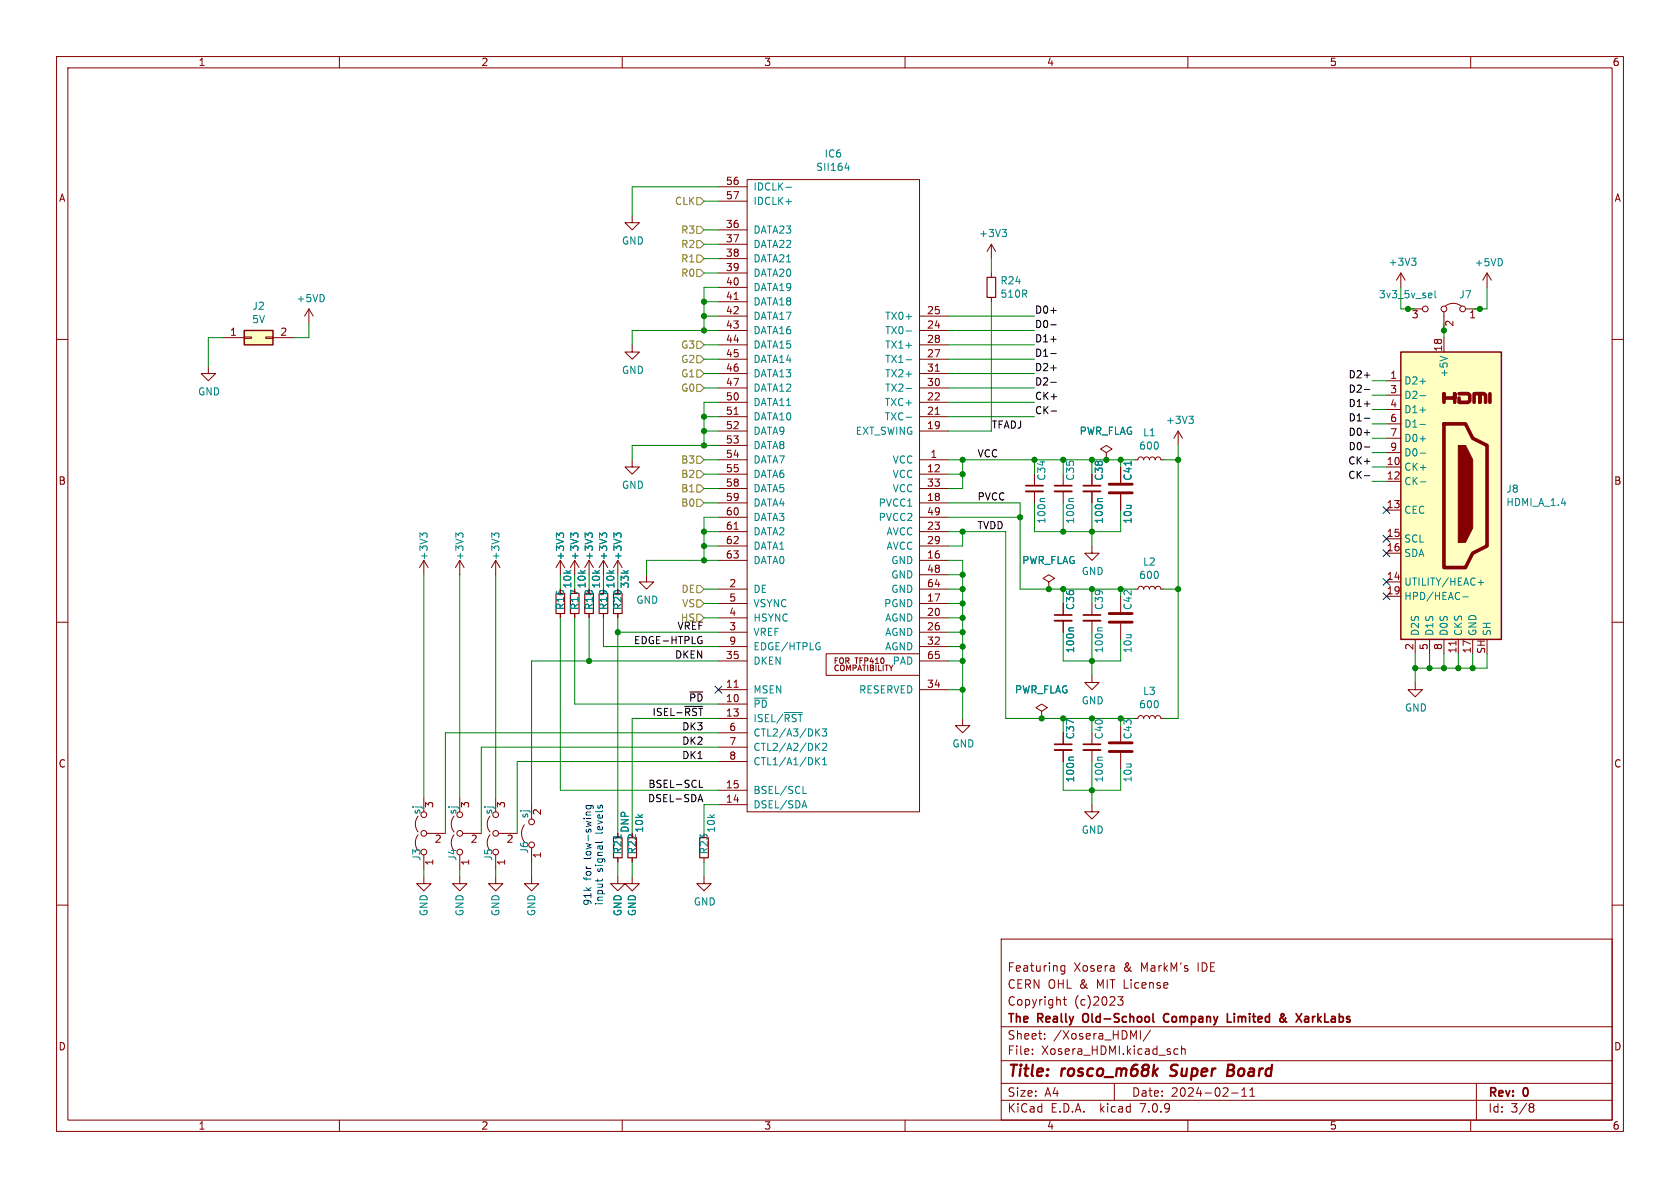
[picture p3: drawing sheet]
<svg xmlns="http://www.w3.org/2000/svg" width="297mm" height="210mm" viewBox="0 0 297 210" stroke-linecap="round" stroke-linejoin="round" font-family="sans-serif">
<g fill="none" stroke="#840000" stroke-width=".18">
<path d="M10 10h277v190h-277zM12 12h273v186h-273zM60 10v2M110 10v2M160 10v2M210 10v2M260 10v2M111.8 38.1v1.3h1.2l-1.2 1.2-1.3-1.2h1.3M127 33h5.1M127 35.6h5.1M132.1 31.8h30.5v111.7h-30.5zM10 60h2"/>
<path d="M39.4 59.7h3.8M43.2 59.6h1.2v.2h-1.2zM47 59.6h1.3v.2h-1.3zM48.3 59.7h3.8M54.6 54.6l-.8 1.3M54.6 54.6v2.6M54.6 54.6l.8 1.3M127 58.4h5.1M127 55.9h5.1M127 40.6h5.1M127 43.2h5.1M127 45.7h5.1"/>
<path d="M127 48.3h5.1M127 50.8h5.1M127 53.3h5.1M129.8 52.9h.7M162.6 58.4h5M162.6 55.9h5M175.3 43.2v2.5M175.3 48.3v.7M175.3 52.6v.7M175.3 43.2l-.8 1.3M175.3 43.2l.7 1.3M247.6 48.3l-.7 1.2"/>
<path d="M247.6 48.3v2.5M247.6 48.3l.8 1.2M248.9 54.6h2.6M255.3 55.1v3.3M255.3 59.7v2.5M255.5 54.1a2.26 2.26 0 0 1 2.8 0M259.1 54.6h2.5M262.9 48.3l-.8 1.2M262.9 48.3v2.5M262.9 48.3l.8 1.2M285 60h2M36.8 64.8v1.2h1.3l-1.3 1.3-1.2-1.3h1.2"/>
<path d="M111.8 61v1.2h1.2l-1.2 1.3-1.3-1.3h1.3M127 76.2h5.1M127 73.7h5.1M127 71.1h5.1M127 63.5h5.1M127 61h5.1M127 68.6h5.1M127 66h5.1M127 78.7h5.1M129.8 73.2h.7M162.6 76.2h5M162.6 73.7h5"/>
<path d="M162.6 71.1h5M162.6 63.5h5M162.6 61h5M162.6 68.6h5M162.6 66h5M165.3 73.2h.8M165.3 65.6h.8M208.3 76.2l-.8 1.3M208.3 76.2v2.5M208.3 76.2l.7 1.3M245.1 67.3h2.5M245.1 69.9h2.5"/>
<path d="M245.1 72.4h2.5M245.1 74.9h2.5M245.1 77.5h2.5M74.9 99.1l-.7 1.2M74.9 99.1v2.5M74.9 99.1l.8 1.2M81.3 99.1l-.8 1.2M81.3 99.1v2.5M81.3 99.1l.7 1.2M87.6 99.1l-.7 1.2M87.6 99.1v2.5M87.6 99.1l.8 1.2"/>
<path d="M99.1 99.1l-.8 1.2M99.1 99.1v2.5M99.1 99.1l.7 1.2M101.6 99.1l-.8 1.2M101.6 99.1v2.5M101.6 99.1l.8 1.2M104.1 99.1l-.7 1.2M104.1 99.1v2.5M104.1 99.1l.8 1.2M106.7 99.1l-.8 1.2M106.7 99.1v2.5M106.7 99.1l.7 1.2"/>
<path d="M109.2 99.1l-.7 1.2M109.2 99.1v2.5M109.2 99.1l.8 1.2M111.8 81.3v1.3h1.2l-1.2 1.2-1.3-1.2h1.3M127 81.3h5.1M127 83.8h5.1M127 99.1h5.1M127 88.9h5.1M127 94h5.1M127 96.5h5.1M127 86.4h5.1M127 91.4h5.1"/>
<path d="M129.8 93.6h.7M162.6 81.3h5M162.6 83.8h5M162.6 99.1h5M162.6 88.9h5M162.6 94h5M162.6 96.5h5M162.6 86.4h5M162.6 91.4h5M182.9 83.8v2.1M182.9 86.9v2M188 83.8v2.1"/>
<path d="M188 86.9v2M193 96.5v1.3h1.3l-1.3 1.3-1.2-1.3h1.2M193 83.8v2.1M193 86.9v2M195.6 80l1-.6-1-.7-1 .7 1 .6v1.3M195.6 81.3h.1M198.1 82.6v2.7M198.1 87.4v2.8M200.7 81.3h.5l.1-.4 .4-.1 .3 .1 .2 .4 .1-.4 .4-.1 .4 .1 .1 .4 .2-.4 .3-.1 .4 .1 .1 .4 .2-.4 .3-.1 .4 .1 .1 .4h.5M245.1 82.6h2.5M245.1 85.1h2.5M245.1 90.2h2.5"/>
<path d="M245.1 95.3h2.5M245.1 97.8h2.5M245.1 80h2.5M10 110h2M99.1 104.1v.8M99.1 108.5v.7M101.6 108.5v.7M104.1 104.1v.8M104.1 108.5v.7M106.7 104.1v.8M106.7 108.5v.7M109.2 104.1v.8"/>
<path d="M109.2 108.5v.7M114.3 101.6v1.3h1.3l-1.3 1.2-1.3-1.2h1.3M127 104.1h5.1M127 106.7h5.1M127 109.2h5.1M127 111.8h5.1M127 114.3h5.1M127 116.8h5.1M162.6 115.6h-16.6v3.8h16.6M162.6 104.1h5M162.6 106.7h5M162.6 109.2h5"/>
<path d="M162.6 111.8h5M162.6 114.3h5M162.6 116.8h5M162.6 101.6h5M185.4 102.9l1-.7-1-.6-1 .6 1 .7v1.2M185.4 104.1h.1M188 106.7v2M188 109.7v2.1M193 119.4v1.3h1.3l-1.3 1.2-1.2-1.2h1.2M193 106.7v2M193 109.7v2.1M198.1 105.4v2.8"/>
<path d="M198.1 110.2v2.8M200.7 104.1h.5l.1-.3 .4-.2 .3 .2 .2 .3 .1-.3 .4-.2 .4 .2 .1 .3 .2-.3 .3-.2 .4 .2 .1 .3 .2-.3 .3-.2 .4 .2 .1 .3h.5M245.1 102.9h2.5M245.1 105.4h2.5M250.2 113v2.6M252.7 113v2.6M255.3 113v2.6M257.4 113.3v.8M257.8 113v2.6M260.3 113v2.6M285 110h2M127 127h5.1"/>
<path d="M127 124.5h5.1M127 121.9h5.1M127 139.7h5.1M127 129.5h5.1M127 132.1h5.1M127 134.6h5.1M129.8 121.5h.7M162.6 121.9h5M170.2 127v1.3h1.2l-1.2 1.2-1.3-1.2h1.3M184.1 125.7l1.1-.6-1.1-.6-1 .6 1 .6v1.3M184.1 127h.1M188 129.5v2.1"/>
<path d="M188 132.6v2M193 129.5v2.1M193 132.6v2M198.1 128.3v2.8M198.1 133.1v2.8M200.7 127h.5l.1-.4 .4-.1 .3 .2 .2 .3 .1-.4 .4-.1 .4 .2 .1 .3 .2-.4 .3-.1 .4 .2 .1 .3 .2-.4 .3-.1 .4 .2 .1 .3h.5M250.2 120.7v1.2h1.3l-1.3 1.3-1.3-1.3h1.3M10 160h2M73.9 147.6a2.26 2.26 0 0 0 0 2.8M73.9 144.3a2.26 2.26 0 0 0 0 2.8M74.9 154.9v1.3h1.3l-1.3 1.3-1.2-1.3h1.2M74.9 141v2.5"/>
<path d="M74.9 151.1v2.6M75.4 147.3h3.3M80.3 147.6a2.26 2.26 0 0 0 0 2.8M80.3 144.3a2.26 2.26 0 0 0 0 2.8M81.3 154.9v1.3h1.2l-1.2 1.3-1.3-1.3h1.3M81.3 141v2.5M81.3 151.1v2.6M81.8 147.3h3.3M86.6 147.6a2.26 2.26 0 0 0 0 2.8M86.6 144.3a2.26 2.26 0 0 0 0 2.8M87.6 154.9v1.3h1.3l-1.3 1.3-1.2-1.3h1.2M87.6 141v2.5"/>
<path d="M87.6 151.1v2.6M88.1 147.3h3.3M92.7 145.8a2.54 2.54 0 0 0 0 3M94 154.9v1.3h1.2l-1.2 1.3-1.3-1.3h1.3M94 142.2v2.6M94 149.9v2.5M109.2 154.9v1.3h1.3l-1.3 1.3-1.3-1.3h1.3M109.2 147.3v.8M109.2 151.6v.8M111.8 154.9v1.3h1.2l-1.2 1.3-1.3-1.3h1.3M111.8 147.3v.8M111.8 151.6v.8"/>
<path d="M124.5 154.9v1.3h1.2l-1.2 1.3-1.3-1.3h1.3M124.5 151.6v.8M127 142.2h5.1M193 142.2v1.3h1.3l-1.3 1.3-1.2-1.3h1.2M285 160h2M177 166h108v32h-108zM188 176.7h.5M188.2 176.2v1.3l.3 .2M188.2 170.7v1.2l-.2 .3-.4-.1M188.2 170.8l-.4-.1-.3 .3v.4l.2 .2h.5M197.6 176.2h.9l-.5 .6 .5 .1v.7l-.3 .1h-.4l-.2-.1M60 198v2"/>
<path d="M110 198v2M160 198v2M177 194.5h108M177 191.5h108M177 187.5h108M177 181.5h108M182.5 186.3v.1M182.5 185.5v.1M184.7 183.6v.1M184.7 182.8v.1M197 191.5v3M201.6 182.2v1.5"/>
<path d="M203.4 182.1l-1.3 2M207.6 186.3l.2 .1 .4-.1M208.2 185.5l-.4-.1-.2 .1M208.9 185.5l.2-.1 .4 .1v.9M208.9 184.9v1.5M210 198v2M217.7 193.2h1.2M219.5 193.8h.9M219.5 192.7l.5-.4v1.5M221 193.8h.8M221 192.7l.4-.4v1.5M260 198v2"/>
<path d="M261 191.5v6.5M270.6 195.1h.3l.3 .3-.3 .3M270.6 195.7h.3M270.9 195.7l.2 .2 .1 .4-.3 .3h-.3"/>
<circle cx="252" cy="54.6" r=".51"/>
<circle cx="255.3" cy="54.6" r=".51"/>
<circle cx="258.6" cy="54.6" r=".51"/>
<circle cx="74.9" cy="150.6" r=".51"/>
<circle cx="74.9" cy="147.3" r=".51"/>
<circle cx="81.3" cy="150.6" r=".51"/>
<circle cx="81.3" cy="147.3" r=".51"/>
<circle cx="87.6" cy="150.6" r=".51"/>
<circle cx="87.6" cy="147.3" r=".51"/>
<circle cx="94" cy="145.3" r=".51"/>
<circle cx="94" cy="149.4" r=".51"/>
</g>
<path d="M206.8 190.1l.3 .1M207.1 188.4l-.1 .4 .1 .2M217.1 189.2h.6M217.7 189.2l.3 .1M217.8 188.2h-.6l-.3 2 1-.1M217.9 189.1l-.2 .1" fill="none" stroke="#840000" stroke-width=".4"/>
<g fill="none" stroke="#840000" stroke-width=".3">
<path d="M181.4 85.9h3M186.4 85.9h3.1M191.5 85.9h3.1M186.4 108.7h3.1M191.5 108.7h3.1M186.4 131.6h3.1M191.5 131.6h3.1M191.6 179.3a1.07 1.07 0 0 0 0 1.3M206.6 179.3a.74 .74 0 0 0-.9 .5 .74 .74 0 0 0 .5 .9l.4-.1M218.2 179.2v.1M218.2 179.7v1M226.7 180a1.06 1.06 0 0 0 .8 .7"/>
<path d="M226.8 179.2l.2 .2-.2 .3M227.3 179.9l-.1 .4-.4 .4M230.8 179.7h.3l.2 .2v.8M203.8 180.5l.3 .2M217 180.7h.7M231.3 180.6l-.5 .1M231.3 180l-.5 .1"/>
</g>
<path d="M196.1 87.1h4.1M196.1 85.6h4.1M196.1 110h4.1M196.1 108.5h4.1M196.1 132.8h4.1M196.1 131.3h4.1" fill="none" stroke="#840000" stroke-width=".51"/>
<path d="M181.4 86.9h3M186.4 86.9h3.1M191.5 86.9h3.1M186.4 109.7h3.1M191.5 109.7h3.1M186.4 132.6h3.1M191.5 132.6h3.1" fill="none" stroke="#840000" stroke-width=".33"/>
<g fill="none" stroke="#008484" stroke-width=".18">
<path d="M138.9 33.1h1M138.9 35.7h1M149.4 29.7h.8M150 29.3v.8M160.2 58.5h.9M177.2 40.6h.7l-.4 .4M177.7 41l.2 .3v.3l-.2 .2M249.5 45.6h.8l-.4 .5M250.1 46.1l.2 .3v.3l-.2 .2M253.1 51.9l.1 .2-.7 .1M253.7 51.4v1.1l.2 .1M160.2 73.8h.9"/>
<path d="M160.2 63.6h.9M160.2 68.7h.9M210.2 73.6h.8l-.5 .5M210.7 74.1l.3 .2v.3l-.3 .2M251 67.4h1M251 69.9h1M251 72.5h1M251 75h1M251 77.6h1M254.6 63l1.2 .4M74.7 94.6l-.5-.4v.8M74.7 94.5l.3-.3h.3l.2 .3"/>
<path d="M81.1 94.5l.2-.3h.3l.3 .3M81.1 94.6l-.5-.4v.8M87.4 94.5l.3-.3h.3l.2 .3M87.4 94.6l-.5-.4v.8M98.9 94.5l.2-.3h.3l.2 .3M98.9 94.6l-.5-.4v.8M101.4 94.5l.2-.3h.3l.3 .3M101.4 94.6l-.5-.4v.8M103.9 94.5l.3-.3h.3l.2 .3M103.9 94.6l-.5-.4v.8M106.5 94.5l.2-.3h.3l.3 .3M106.5 94.6l-.5-.4v.8"/>
<path d="M109 94.5l.3-.3h.3l.2 .3M109 94.6l-.5-.4v.8M184.7 88.1h-.6l-.2 .2M189.8 88.1h-.7l-.1 .2M194.9 88.1h-.7l-.2 .2M200 81.5v.8M251 80.1h1M251.1 85.2h1M144.7 114.3h.3l-.1 .5M189.8 111h-.7l-.1 .2M194.9 111h-.7l-.2 .2M258.6 105.5h1"/>
<path d="M261.3 103h1M261.8 102.5v.9M138.6 126h3.2M144.4 129.4l.5 .7M144.4 131.9l.5 .8M144.4 134.5l.5 .7M144.9 128.8l-.7 .8M144.9 131.4l-.7 .7M144.9 133.9l-.7 .8M145.4 128.8h.7l-.4 .5 .4 .2v.5l-.2 .1-.5-.1M145.4 131.5l.5-.1 .2 .4-.7 .9h.7M145.4 135.2h.7"/>
<path d="M145.4 134.3l.4-.4v1.3M189.8 133.8h-.7l-.1 .2M194.9 133.8h-.7l-.2 .2M109.8 147.6v.7M141.9 142.5h.6M142 140.3h.6M142.2 141.5l.4 1.3"/>
</g>
<g fill="#ffffc2" stroke="#ffffc2" stroke-width=".18">
<path d="M247.6 62.2h17.8v50.8h-17.8z"/>
<path d="M43.2 58.4h5.1v2.6h-5.1z"/>
</g>
<path d="M255.3 71.1v-1.5v.8h1.9v-.8v1.5M255.3 74.9h3.8l1.2 2.6 2.6 1.2v17.8l-2.6 1.3-1.2 2.5h-3.8zM257.9 69.6h1.7l.2 .3v1l-.2 .2h-1.7v-.7M260.6 71.1v-1.5h1v1.5v-1.5h.8l.2 .3v1.2M263.4 69.6v1.5" fill="none" stroke="#840000" stroke-width=".63"/>
<path d="M43.2 58.4h5.1v2.6h-5.1zM247.6 62.2h17.8v50.8h-17.8z" fill="none" stroke="#840000" stroke-width=".25"/>
<path d="M257.8 78.7h1.3l1.2 2.6v12l-1.2 2.6h-1.3z" fill="#840000" stroke="#840000" stroke-width=".18"/>
<path d="M174.5 49h1.5v3.6h-1.5zM98.3 104.9h1.5v3.6h-1.5zM100.8 104.9h1.6v3.6h-1.6zM103.4 104.9h1.5v3.6h-1.5zM105.9 104.9h1.5v3.6h-1.5zM108.5 104.9h1.5v3.6h-1.5zM108.5 148.1h1.5v3.5h-1.5zM111 148.1h1.5v3.5h-1.5zM123.7 148.1h1.5v3.5h-1.5z" fill="none" stroke="#840000" stroke-width=".2"/>
<g fill="none" stroke="#848400" stroke-width=".18">
<path d="M123.2 34.9h.6l.7 .7-.7 .6h-.6zM123.2 40h.6l.7 .6-.7 .7h-.6zM123.2 45.1h.6l.7 .6-.7 .7h-.6zM123.2 47.6h.6l.7 .7-.7 .6h-.6zM123.2 42.5h.6l.7 .7-.7 .6h-.6zM123.2 62.9h.6l.7 .6-.7 .6h-.6zM123.2 65.4h.6l.7 .6-.7 .7h-.6zM123.2 67.9h.6l.7 .7-.7 .6h-.6zM123.2 60.3h.6l.7 .7-.7 .6h-.6zM123.2 80.6h.6l.7 .7-.7 .6h-.6zM123.2 83.2h.6l.7 .6-.7 .7h-.6zM123.2 88.3h.6l.7 .6-.7 .6h-.6z"/>
<path d="M123.2 85.7h.6l.7 .7-.7 .6h-.6zM123.2 108.6h.6l.7 .6-.7 .7h-.6zM123.2 103.5h.6l.7 .6-.7 .7h-.6zM123.2 106h.6l.7 .7-.7 .6h-.6z"/>
</g>
<g fill="none" stroke="#000" stroke-width=".18">
<path d="M185.8 54.9h.9M185.8 57.4h.9M185.8 60h.9M185.8 65h.9M185.8 67.6h.9M185.8 62.5h.9M185.8 72.7h1M241.2 73.9h1M241.2 71.4h1M241.2 76.5h1M241.2 79h1M241.2 68.9h1"/>
<path d="M241.2 66.3h1M241.2 84.1h1M123.9 113.2h.2v.5l-.2 .1M123.9 112.5l.2 .1M121 124.9h3.2M123.6 139.2h.6M123.5 141.4h.6M123.8 140.5l.4 1.2"/>
</g>
<path d="M103.6 142.4h1.1l.1 .1M103.7 142.4l-.1 .4 .3 .2 .5-.1v-.5M105.7 155.4v.5M106.5 155.4l-.2 .3h-1.1M106.5 148.7l-.2 .2h-1.1" fill="none" stroke="#0000c2" stroke-width=".18"/>
<g fill="none" stroke="#008400" stroke-width=".18">
<path d="M124.5 35.6h2.5M127 33h-15.2v5.1M39.4 59.7h-2.6v5.1M54.6 57.2v2.5h-2.5M124.5 40.6h2.5M124.5 48.3h2.5M124.5 45.7h2.5M124.5 43.2h2.5M124.5 55.9h2.5M124.5 53.3h2.5M127 50.8h-2.5v7.6M127 58.4h-15.2v2.6"/>
<path d="M167.6 58.4h15.3M167.6 55.9h15.3M175.3 53.3v22.9h-7.7M175.3 45.7v2.6M247.6 50.8v3.8h2.6M255.3 57.2v2.5M262.9 50.8v3.8h-2.6M124.5 68.6h2.5M124.5 76.2h2.5M124.5 73.7h2.5M124.5 66h2.5M124.5 61h2.5"/>
<path d="M124.5 63.5h2.5M127 71.1h-2.5v7.6M127 78.7h-15.2v2.6M167.6 68.6h15.3M167.6 73.7h15.3M167.6 71.1h15.3M167.6 66h15.3M167.6 61h15.3M167.6 63.5h15.3M208.3 78.7v48.3h-2.6M242.6 67.3h2.5M242.6 69.9h2.5"/>
<path d="M242.6 77.5h2.5M242.6 74.9h2.5M242.6 72.4h2.5M124.5 81.3h2.5M124.5 96.5h2.5M124.5 94h2.5M124.5 88.9h2.5M124.5 83.8h2.5M124.5 86.4h2.5M127 99.1h-12.7v2.5M127 91.4h-2.5v7.7M167.6 81.3h33.1"/>
<path d="M167.6 99.1h2.6v27.9M167.6 91.4h12.7M167.6 94h10.2v33h22.9M167.6 88.9h12.7v15.2h20.4M167.6 83.8h2.6M170.2 94v2.5h-2.6M170.2 81.3v5.1h-2.6M182.9 88.9v5.1h15.2v-3.8M182.9 81.3v2.5M188 81.3v2.5M188 88.9v5.1M193 81.3v2.5"/>
<path d="M193 88.9v7.6M198.1 81.3v1.3M205.7 81.3h2.6M242.6 80h2.5M242.6 82.6h2.5M242.6 85.1h2.5M74.9 101.6v39.4M81.3 101.6v39.4M87.6 101.6v39.4M99.1 109.2v30.5h27.9M99.1 101.6v2.5M101.6 109.2v15.3h25.4"/>
<path d="M104.1 109.2v7.6M106.7 109.2v5.1h20.3M109.2 109.2v38.1M109.2 111.8h17.8M124.5 104.1h2.5M124.5 106.7h2.5M124.5 109.2h2.5M127 116.8h-33v25.4M167.6 116.8h2.6M167.6 111.8h2.6M167.6 114.3h2.6M167.6 104.1h2.6"/>
<path d="M167.6 101.6h2.6M167.6 106.7h2.6M167.6 109.2h2.6M188 111.8v5h10.1v-3.8M188 104.1v2.6M193 104.1v2.6M193 111.8v7.6M198.1 104.1v1.3M205.7 104.1h2.6M250.2 115.6v5.1M252.7 115.6v2.5M255.3 115.6v2.5"/>
<path d="M257.8 115.6v2.5M260.3 115.6v2.5M262.9 115.6v2.5h-12.7M127 127h-15.2v20.3M127 134.6h-35.6v12.7M127 129.5h-48.3v17.8M127 132.1h-41.9v15.2M167.6 121.9h2.6M188 134.6v5.1h10.1v-3.8M188 127v2.5M193 127v2.5M193 134.6v7.6"/>
<path d="M198.1 127v1.3M74.9 153.7v1.2M81.3 153.7v1.2M87.6 153.7v1.2M94 152.4v2.5M109.2 152.4v2.5M111.8 152.4v2.5M124.5 152.4v2.5M127 142.2h-2.5v5.1"/>
</g>
<path d="M244.5 94.6l1.2 1.3M244.5 97.2l1.2 1.2M244.5 89.6l1.2 1.2M245.7 94.6l-1.2 1.3M245.7 97.2l-1.2 1.2M245.7 89.6l-1.2 1.2M244.5 104.8l1.2 1.2M244.5 102.3l1.2 1.2M245.7 104.8l-1.2 1.2M245.7 102.3l-1.2 1.2M126.4 121.3l1.2 1.2M127.6 121.3l-1.2 1.2" fill="none" stroke="#000084" stroke-width=".18"/>
<g fill="#008400" stroke="#008400" stroke-width=".18">
<circle cx="124.5" cy="53.3" r=".46"/>
<circle cx="124.5" cy="55.9" r=".46"/>
<circle cx="124.5" cy="73.7" r=".46"/>
<circle cx="124.5" cy="76.2" r=".46"/>
<circle cx="124.5" cy="78.7" r=".46"/>
<circle cx="124.5" cy="58.4" r=".46"/>
<circle cx="109.2" cy="111.8" r=".46"/>
<circle cx="104.1" cy="116.8" r=".46"/>
<circle cx="124.5" cy="96.5" r=".46"/>
<circle cx="124.5" cy="99.1" r=".46"/>
<circle cx="124.5" cy="94" r=".46"/>
<circle cx="188" cy="81.3" r=".46"/>
<circle cx="193" cy="81.3" r=".46"/>
<circle cx="193" cy="104.1" r=".46"/>
<circle cx="185.4" cy="104.1" r=".46"/>
<circle cx="188" cy="104.1" r=".46"/>
<circle cx="170.2" cy="81.3" r=".46"/>
<circle cx="170.2" cy="83.8" r=".46"/>
<circle cx="170.2" cy="94" r=".46"/>
<circle cx="170.2" cy="101.6" r=".46"/>
<circle cx="170.2" cy="106.7" r=".46"/>
<circle cx="170.2" cy="104.1" r=".46"/>
<circle cx="182.9" cy="81.3" r=".46"/>
<circle cx="180.3" cy="91.4" r=".46"/>
<circle cx="208.3" cy="104.1" r=".46"/>
<circle cx="188" cy="94" r=".46"/>
<circle cx="193" cy="94" r=".46"/>
<circle cx="208.3" cy="81.3" r=".46"/>
<circle cx="198.1" cy="81.3" r=".46"/>
<circle cx="195.6" cy="81.3" r=".46"/>
<circle cx="248.9" cy="54.6" r=".46"/>
<circle cx="261.6" cy="54.6" r=".46"/>
<circle cx="255.3" cy="58.4" r=".46"/>
<circle cx="170.2" cy="121.9" r=".46"/>
<circle cx="184.1" cy="127" r=".46"/>
<circle cx="170.2" cy="109.2" r=".46"/>
<circle cx="170.2" cy="111.8" r=".46"/>
<circle cx="193" cy="139.7" r=".46"/>
<circle cx="170.2" cy="114.3" r=".46"/>
<circle cx="170.2" cy="116.8" r=".46"/>
<circle cx="257.8" cy="118.1" r=".46"/>
<circle cx="255.3" cy="118.1" r=".46"/>
<circle cx="260.3" cy="118.1" r=".46"/>
<circle cx="252.7" cy="118.1" r=".46"/>
<circle cx="250.2" cy="118.1" r=".46"/>
<circle cx="193" cy="116.8" r=".46"/>
<circle cx="188" cy="127" r=".46"/>
<circle cx="193" cy="127" r=".46"/>
<circle cx="198.1" cy="104.1" r=".46"/>
<circle cx="198.1" cy="127" r=".46"/>
</g>
<g font-size="2.8" fill="#840000">
<text x="178" y="190.9">Title:</text>
<text x="187.7" y="190.9">rosco_m68k</text>
<text x="207.8" y="190.9">Super</text>
<text x="218.6" y="190.9">Board</text>
</g>
<g font-size="2.1" fill="#840000">
<text x="178" y="172">Featuring</text>
<text x="189.8" y="172">Xosera</text>
<text x="198.7" y="172">&amp;</text>
<text x="201.8" y="172">MarkM's</text>
<text x="212" y="172">IDE</text>
<text x="178" y="178">Copyright</text>
<text x="178" y="175">CERN OHL &amp;</text>
<text x="189.9" y="178">(c)2023</text>
<text x="194" y="175">MIT License</text>
<text x="178" y="184">Sheet:</text>
<text x="178" y="181.2">The</text>
<text x="183.5" y="181.2">Really</text>
<text x="186.2" y="184">/Xosera_HDMI/</text>
<text x="192.1" y="181.2">Old-School</text>
<text x="207" y="181.2">Company</text>
<text x="218.8" y="181.2">Limited</text>
<text x="228.7" y="181.2">&amp;</text>
<text x="232.3" y="181.2">XarkLabs</text>
<text x="178" y="186.7">File:</text>
<text x="184.1" y="186.7">Xosera_HDMI.kicad_sch</text>
<text x="178" y="196.9">KiCad</text>
<text x="178" y="194.1">Size:</text>
<text x="184.7" y="194.1">A4</text>
<text x="185.7" y="196.9">E.D.A.</text>
<text x="194.6" y="196.9">kicad</text>
<text x="200" y="194.1">Date:</text>
<text x="201.8" y="196.9">7.0.9</text>
<text x="207" y="194.1">2024-02-11</text>
<text x="263" y="194.3">Rev:</text>
<text x="263" y="196.9">Id:</text>
<text x="267.1" y="196.9">3/8</text>
<text x="269.4" y="194.3">0</text>
</g>
<g font-size="1.8" fill="#840000">
<text x="35" y="11.9">1</text>
<text x="85" y="11.9">2</text>
<text x="135" y="11.9">3</text>
<text x="185" y="11.9">4</text>
<text x="235" y="11.9">5</text>
<text x="285" y="11.9">6</text>
<text x="10.3" y="35.9">A</text>
<text x="128.2" y="32.8">56</text>
<text x="128.2" y="35.3">57</text>
<text x="285.3" y="35.9">A</text>
<text x="128.2" y="40.4">36</text>
<text x="128.2" y="42.9">37</text>
<text x="128.2" y="45.5">38</text>
<text x="128.2" y="48">39</text>
<text x="128.2" y="50.5">40</text>
<text x="128.2" y="53.1">41</text>
<text x="40.6" y="59.4">1</text>
<text x="49.5" y="59.4">2</text>
<text x="128.2" y="55.6">42</text>
<text x="128.2" y="58.2">43</text>
<text x="163.8" y="58.2">24</text>
<text x="163.8" y="55.6">25</text>
<text x="249.5" y="56.6">3</text>
<text x="257.3" y="57.9" transform="rotate(-90 257.3 57.9)">2</text>
<text x="259.6" y="56.6">1</text>
<text x="128.2" y="60.7">44</text>
<text x="128.2" y="63.2">45</text>
<text x="128.2" y="65.8">46</text>
<text x="163.8" y="63.2">27</text>
<text x="163.8" y="60.7">28</text>
<text x="163.8" y="65.8">31</text>
<text x="255" y="62.3" transform="rotate(-90 255 62.3)">18</text>
<text x="128.2" y="68.3">47</text>
<text x="128.2" y="70.9">50</text>
<text x="163.8" y="70.9">22</text>
<text x="163.8" y="68.3">30</text>
<text x="245.7" y="67.1">1</text>
<text x="245.7" y="69.6">3</text>
<text x="128.2" y="73.4">51</text>
<text x="128.2" y="75.9">52</text>
<text x="163.8" y="75.9">19</text>
<text x="163.8" y="73.4">21</text>
<text x="245.7" y="72.1">4</text>
<text x="245.7" y="74.7">6</text>
<text x="245.7" y="77.2">7</text>
<text x="128.2" y="78.5">53</text>
<text x="128.2" y="81">54</text>
<text x="128.2" y="83.6">55</text>
<text x="163.8" y="83.6">12</text>
<text x="164.4" y="81">1</text>
<text x="245.1" y="82.3">10</text>
<text x="245.7" y="79.8">9</text>
<text x="10.3" y="85.9">B</text>
<text x="128.2" y="86.1">58</text>
<text x="128.2" y="88.6">59</text>
<text x="163.8" y="88.6">18</text>
<text x="163.8" y="86.1">33</text>
<text x="245.1" y="84.8">12</text>
<text x="245.1" y="89.9">13</text>
<text x="285.3" y="85.9">B</text>
<text x="128.2" y="91.2">60</text>
<text x="128.2" y="93.7">61</text>
<text x="163.8" y="93.7">23</text>
<text x="163.8" y="91.2">49</text>
<text x="245.1" y="95">15</text>
<text x="128.2" y="96.3">62</text>
<text x="128.2" y="98.8">63</text>
<text x="163.8" y="98.8">16</text>
<text x="163.8" y="96.3">29</text>
<text x="163.8" y="101.3">48</text>
<text x="245.1" y="97.5">16</text>
<text x="102.5" y="107.9" transform="rotate(-90 102.5 107.9)">R17</text>
<text x="128.8" y="103.9">2</text>
<text x="128.8" y="106.4">5</text>
<text x="163.8" y="106.4">17</text>
<text x="163.8" y="103.9">64</text>
<text x="245.1" y="102.6">14</text>
<text x="245.1" y="105.2">19</text>
<text x="128.8" y="111.5">3</text>
<text x="128.8" y="109">4</text>
<text x="163.8" y="109">20</text>
<text x="163.8" y="111.5">26</text>
<text x="128.2" y="116.6">35</text>
<text x="128.8" y="114">9</text>
<text x="163.8" y="114">32</text>
<text x="163.8" y="116.6">65</text>
<text x="249.9" y="115" transform="rotate(-90 249.9 115)">2</text>
<text x="252.5" y="115" transform="rotate(-90 252.5 115)">5</text>
<text x="255" y="115" transform="rotate(-90 255 115)">8</text>
<text x="257.6" y="115.6" transform="rotate(-90 257.6 115.6)">11</text>
<text x="260.1" y="115.6" transform="rotate(-90 260.1 115.6)">17</text>
<text x="262.6" y="115.7" transform="rotate(-90 262.6 115.7)">SH</text>
<text x="128.2" y="124.2">10</text>
<text x="128.2" y="121.7">11</text>
<text x="163.8" y="121.7">34</text>
<text x="128.2" y="126.7">13</text>
<text x="128.8" y="129.3">6</text>
<text x="128.8" y="131.8">7</text>
<text x="10.3" y="135.9">C</text>
<text x="128.8" y="134.4">8</text>
<text x="285.3" y="135.9">C</text>
<text x="76.9" y="142.9" transform="rotate(-90 76.9 142.9)">3</text>
<text x="83.3" y="142.9" transform="rotate(-90 83.3 142.9)">3</text>
<text x="89.6" y="142.9" transform="rotate(-90 89.6 142.9)">3</text>
<text x="128.2" y="142">14</text>
<text x="128.2" y="139.4">15</text>
<text x="76.8" y="149.3">2</text>
<text x="83.1" y="149.3">2</text>
<text x="89.5" y="149.3">2</text>
<text x="96" y="144.2" transform="rotate(-90 96 144.2)">2</text>
<text x="76.9" y="153.1" transform="rotate(-90 76.9 153.1)">1</text>
<text x="83.3" y="153.1" transform="rotate(-90 83.3 153.1)">1</text>
<text x="89.6" y="153.1" transform="rotate(-90 89.6 153.1)">1</text>
<text x="96" y="151.8" transform="rotate(-90 96 151.8)">1</text>
<text x="10.3" y="185.9">D</text>
<text x="285.3" y="185.9">D</text>
<text x="35" y="199.9">1</text>
<text x="85" y="199.9">2</text>
<text x="135" y="199.9">3</text>
<text x="185" y="199.9">4</text>
<text x="235" y="199.9">5</text>
<text x="285" y="199.9">6</text>
</g>
<g font-size="1.8" fill="#008484">
<text x="145.7" y="28">IC6</text>
<text x="133.1" y="33.9">IDCLK-</text>
<text x="144.2" y="30.4">SII164</text>
<text x="133.1" y="41.5">DATA23</text>
<text x="133.1" y="36.4">IDCLK+</text>
<text x="109.9" y="43.4">GND</text>
<text x="133.1" y="44">DATA22</text>
<text x="133.1" y="46.6">DATA21</text>
<text x="173" y="42.1">+3V3</text>
<text x="245.4" y="47.2">+3V3</text>
<text x="260.6" y="47.3">+5VD</text>
<text x="52.3" y="53.6">+5VD</text>
<text x="133.1" y="49.1">DATA20</text>
<text x="133.1" y="51.7">DATA19</text>
<text x="176.8" y="52.8">510R</text>
<text x="176.8" y="50.5">R24</text>
<text x="243.7" y="52.9">3v3_5v_sel</text>
<text x="257.9" y="52.9">J7</text>
<text x="44.5" y="57.3">5V</text>
<text x="44.5" y="55">J2</text>
<text x="133.1" y="54.2">DATA18</text>
<text x="133.1" y="56.7">DATA17</text>
<text x="133.1" y="59.3">DATA16</text>
<text x="156.4" y="59.3">TX0-</text>
<text x="156.4" y="56.7">TX0+</text>
<text x="133.1" y="61.8">DATA15</text>
<text x="133.1" y="64.4">DATA14</text>
<text x="156.4" y="64.4">TX1-</text>
<text x="156.4" y="61.8">TX1+</text>
<text x="34.9" y="70.1">GND</text>
<text x="109.9" y="66.3">GND</text>
<text x="133.1" y="66.9">DATA13</text>
<text x="133.1" y="69.4">DATA12</text>
<text x="133.1" y="72">DATA11</text>
<text x="156.3" y="72">TXC+</text>
<text x="156.4" y="69.4">TX2-</text>
<text x="156.4" y="66.9">TX2+</text>
<text x="248.2" y="68.2">D2+</text>
<text x="248.2" y="70.7">D2-</text>
<text x="256.1" y="66.8" transform="rotate(-90 256.1 66.8)">+5V</text>
<text x="133.1" y="74.5">DATA10</text>
<text x="133.1" y="77.1">DATA9</text>
<text x="151.2" y="77.1">EXT_SWING</text>
<text x="156.3" y="74.5">TXC-</text>
<text x="190.8" y="77.1">PWR_FLAG</text>
<text x="202" y="77.3">L1</text>
<text x="206" y="75.1">+3V3</text>
<text x="248.2" y="73.3">D1+</text>
<text x="248.2" y="75.8">D1-</text>
<text x="133.1" y="79.6">DATA8</text>
<text x="133.1" y="82.1">DATA7</text>
<text x="157.7" y="82.1">VCC</text>
<text x="201.3" y="79.7">600</text>
<text x="248.2" y="83.4">CK+</text>
<text x="248.2" y="78.3">D0+</text>
<text x="248.2" y="80.9">D0-</text>
<text x="109.9" y="86.6">GND</text>
<text x="133.1" y="84.7">DATA6</text>
<text x="133.1" y="87.2">DATA5</text>
<text x="133.1" y="89.8">DATA4</text>
<text x="155.2" y="89.8">PVCC1</text>
<text x="157.7" y="84.7">VCC</text>
<text x="157.7" y="87.2">VCC</text>
<text x="185" y="85.1" transform="rotate(-90 185 85.1)">C34</text>
<text x="190.1" y="85.1" transform="rotate(-90 190.1 85.1)">C35</text>
<text x="195.2" y="85.1" transform="rotate(-90 195.2 85.1)">C38</text>
<text x="200.3" y="85.1" transform="rotate(-90 200.3 85.1)">C41</text>
<text x="248.2" y="86">CK-</text>
<text x="266.2" y="87.3">J8</text>
<text x="266.2" y="89.7">HDMI_A_1.4</text>
<text x="133.1" y="92.3">DATA3</text>
<text x="133.1" y="94.8">DATA2</text>
<text x="155.2" y="92.3">PVCC2</text>
<text x="156.6" y="94.8">AVCC</text>
<text x="185" y="92.7" transform="rotate(-90 185 92.7)">100n</text>
<text x="190.1" y="92.7" transform="rotate(-90 190.1 92.7)">100n</text>
<text x="195.2" y="92.7" transform="rotate(-90 195.2 92.7)">100n</text>
<text x="200.3" y="92.7" transform="rotate(-90 200.3 92.7)">10u</text>
<text x="248.2" y="91">CEC</text>
<text x="75.8" y="99.2" transform="rotate(-90 75.8 99.2)">+3V3</text>
<text x="82.1" y="99.2" transform="rotate(-90 82.1 99.2)">+3V3</text>
<text x="88.5" y="99.2" transform="rotate(-90 88.5 99.2)">+3V3</text>
<text x="99.9" y="99.2" transform="rotate(-90 99.9 99.2)">+3V3</text>
<text x="102.5" y="99.2" transform="rotate(-90 102.5 99.2)">+3V3</text>
<text x="105" y="99.2" transform="rotate(-90 105 99.2)">+3V3</text>
<text x="107.5" y="99.2" transform="rotate(-90 107.5 99.2)">+3V3</text>
<text x="110.1" y="99.2" transform="rotate(-90 110.1 99.2)">+3V3</text>
<text x="133.1" y="97.4">DATA1</text>
<text x="133.1" y="99.9">DATA0</text>
<text x="156.6" y="97.4">AVCC</text>
<text x="157.5" y="99.9">GND</text>
<text x="180.6" y="99.9">PWR_FLAG</text>
<text x="191.1" y="101.9">GND</text>
<text x="202" y="100.2">L2</text>
<text x="248.2" y="96.1">SCL</text>
<text x="248.2" y="98.7">SDA</text>
<text x="99.9" y="107.9" transform="rotate(-90 99.9 107.9)">R16</text>
<text x="101.2" y="104.1" transform="rotate(-90 101.2 104.1)">10k</text>
<text x="103.7" y="104.1" transform="rotate(-90 103.7 104.1)">10k</text>
<text x="105" y="107.9" transform="rotate(-90 105 107.9)">R18</text>
<text x="106.3" y="104.1" transform="rotate(-90 106.3 104.1)">10k</text>
<text x="107.5" y="107.9" transform="rotate(-90 107.5 107.9)">R19</text>
<text x="108.8" y="104.1" transform="rotate(-90 108.8 104.1)">10k</text>
<text x="110.1" y="107.9" transform="rotate(-90 110.1 107.9)">R20</text>
<text x="111.4" y="104.1" transform="rotate(-90 111.4 104.1)">33k</text>
<text x="112.4" y="106.9">GND</text>
<text x="133.1" y="105">DE</text>
<text x="133.1" y="107.5">VSYNC</text>
<text x="156.2" y="107.5">PGND</text>
<text x="157.5" y="102.5">GND</text>
<text x="157.5" y="105">GND</text>
<text x="190.1" y="107.9" transform="rotate(-90 190.1 107.9)">C36</text>
<text x="195.2" y="107.9" transform="rotate(-90 195.2 107.9)">C39</text>
<text x="200.3" y="107.9" transform="rotate(-90 200.3 107.9)">C42</text>
<text x="201.3" y="102.5">600</text>
<text x="248.2" y="103.7">UTILITY/HEAC+</text>
<text x="248.2" y="106.3">HPD/HEAC-</text>
<text x="133.1" y="112.6">VREF</text>
<text x="133.1" y="110.1">HSYNC</text>
<text x="156.4" y="110.1">AGND</text>
<text x="156.4" y="112.6">AGND</text>
<text x="251.1" y="112.5" transform="rotate(-90 251.1 112.5)">D2S</text>
<text x="253.6" y="112.5" transform="rotate(-90 253.6 112.5)">D1S</text>
<text x="256.1" y="112.5" transform="rotate(-90 256.1 112.5)">D0S</text>
<text x="258.7" y="112.5" transform="rotate(-90 258.7 112.5)">CKS</text>
<text x="261.2" y="112.5" transform="rotate(-90 261.2 112.5)">GND</text>
<text x="263.8" y="112.5" transform="rotate(-90 263.8 112.5)">SH</text>
<text x="133.1" y="117.7">DKEN</text>
<text x="133.1" y="115.2">EDGE/HTPLG</text>
<text x="156.4" y="115.2">AGND</text>
<text x="157.7" y="117.7">PAD</text>
<text x="190.1" y="115.6" transform="rotate(-90 190.1 115.6)">100n</text>
<text x="195.2" y="115.6" transform="rotate(-90 195.2 115.6)">100n</text>
<text x="200.3" y="115.6" transform="rotate(-90 200.3 115.6)">10u</text>
<text x="133.1" y="125.3">~{PD}</text>
<text x="133.1" y="122.8">MSEN</text>
<text x="151.8" y="122.8">RESERVED</text>
<text x="179.3" y="122.8">PWR_FLAG</text>
<text x="191.1" y="124.7">GND</text>
<text x="201.3" y="125.4">600</text>
<text x="202" y="123">L3</text>
<text x="248.3" y="126">GND</text>
<text x="133.1" y="127.9">ISEL/~{RST}</text>
<text x="133.1" y="130.4">CTL2/A3/DK3</text>
<text x="190.1" y="130.8" transform="rotate(-90 190.1 130.8)">C37</text>
<text x="195.2" y="130.8" transform="rotate(-90 195.2 130.8)">C40</text>
<text x="200.3" y="130.8" transform="rotate(-90 200.3 130.8)">C43</text>
<text x="133.1" y="132.9">CTL2/A2/DK2</text>
<text x="133.1" y="135.5">CTL1/A1/DK1</text>
<text x="168.3" y="132.3">GND</text>
<text x="133.1" y="143.1">DSEL/SDA</text>
<text x="133.1" y="140.6">BSEL/SCL</text>
<text x="190.1" y="138.4" transform="rotate(-90 190.1 138.4)">100n</text>
<text x="195.2" y="138.4" transform="rotate(-90 195.2 138.4)">100n</text>
<text x="200.3" y="138.4" transform="rotate(-90 200.3 138.4)">10u</text>
<text x="74.5" y="144.1" transform="rotate(-90 74.5 144.1)">sj</text>
<text x="80.9" y="144.1" transform="rotate(-90 80.9 144.1)">sj</text>
<text x="87.2" y="144.1" transform="rotate(-90 87.2 144.1)">sj</text>
<text x="93.6" y="144.8" transform="rotate(-90 93.6 144.8)">sj</text>
<text x="111.4" y="147.3" transform="rotate(-90 111.4 147.3)">DNP</text>
<text x="113.9" y="147.3" transform="rotate(-90 113.9 147.3)">10k</text>
<text x="126.6" y="147.3" transform="rotate(-90 126.6 147.3)">10k</text>
<text x="191.1" y="147.6">GND</text>
<text x="74.5" y="152.2" transform="rotate(-90 74.5 152.2)">J3</text>
<text x="80.9" y="152.2" transform="rotate(-90 80.9 152.2)">J4</text>
<text x="87.2" y="152.2" transform="rotate(-90 87.2 152.2)">J5</text>
<text x="93.6" y="151" transform="rotate(-90 93.6 151)">J6</text>
<text x="110.1" y="151.1" transform="rotate(-90 110.1 151.1)">R21</text>
<text x="112.6" y="151.1" transform="rotate(-90 112.6 151.1)">R22</text>
<text x="125.3" y="151.1" transform="rotate(-90 125.3 151.1)">R23</text>
<text x="122.6" y="160.3">GND</text>
<text x="75.8" y="162.1" transform="rotate(-90 75.8 162.1)">GND</text>
<text x="82.1" y="162.1" transform="rotate(-90 82.1 162.1)">GND</text>
<text x="88.5" y="162.1" transform="rotate(-90 88.5 162.1)">GND</text>
<text x="94.8" y="162.1" transform="rotate(-90 94.8 162.1)">GND</text>
<text x="110.1" y="162.1" transform="rotate(-90 110.1 162.1)">GND</text>
<text x="112.6" y="162.1" transform="rotate(-90 112.6 162.1)">GND</text>
</g>
<g font-size="1.8" fill="#848400">
<text x="119.2" y="36.4">CLK</text>
<text x="120.3" y="41.5">R3</text>
<text x="120.3" y="46.6">R1</text>
<text x="120.3" y="44">R2</text>
<text x="120.3" y="49.1">R0</text>
<text x="120.3" y="64.4">G2</text>
<text x="120.3" y="61.8">G3</text>
<text x="120.3" y="66.9">G1</text>
<text x="120.3" y="69.4">G0</text>
<text x="120.3" y="82.1">B3</text>
<text x="120.3" y="84.7">B2</text>
<text x="120.3" y="89.8">B0</text>
<text x="120.3" y="87.2">B1</text>
<text x="120.4" y="105">DE</text>
<text x="120.5" y="107.5">VS</text>
</g>
<g font-size="1.8">
<text x="182.9" y="55.5">D0+</text>
<text x="182.9" y="58.1">D0-</text>
<text x="182.9" y="60.6">D1+</text>
<text x="182.9" y="65.7">D2+</text>
<text x="182.9" y="63.2">D1-</text>
<text x="182.9" y="68.2">D2-</text>
<text x="182.9" y="70.8">CK+</text>
<text x="238.3" y="69.5">D2-</text>
<text x="238.3" y="67">D2+</text>
<text x="175.3" y="75.9">TFADJ</text>
<text x="182.9" y="73.3">CK-</text>
<text x="238.3" y="74.6">D1-</text>
<text x="238.3" y="72">D1+</text>
<text x="238.3" y="77.1">D0+</text>
<text x="172.7" y="80.9">VCC</text>
<text x="238.3" y="82.2">CK+</text>
<text x="238.3" y="79.7">D0-</text>
<text x="172.7" y="88.6">PVCC</text>
<text x="238.3" y="84.7">CK-</text>
<text x="172.7" y="93.6">TVDD</text>
<text x="112" y="114">EDGE-HTPLG</text>
<text x="119.7" y="111.4">VREF</text>
<text x="120.3" y="110.1">HS</text>
<text x="119.2" y="116.5">DKEN</text>
<text x="121.7" y="124.1">~{PD}</text>
<text x="115.2" y="126.7">ISEL-~{RST}</text>
<text x="120.5" y="131.7">DK2</text>
<text x="120.5" y="129.2">DK3</text>
<text x="120.5" y="134.3">DK1</text>
<text x="114.5" y="141.9">DSEL-SDA</text>
<text x="114.5" y="139.4">BSEL-SCL</text>
</g>
<g font-size="1.8" fill="#0000c2">
<text x="106.7" y="147.3" transform="rotate(-90 106.7 147.3)">levels</text>
<text x="104.6" y="155.6" transform="rotate(-90 104.6 155.6)">for</text>
<text x="104.6" y="151.8" transform="rotate(-90 104.6 151.8)">low-swing</text>
<text x="106.7" y="154.2" transform="rotate(-90 106.7 154.2)">signal</text>
<text x="104.6" y="160.2" transform="rotate(-90 104.6 160.2)">91k</text>
<text x="106.7" y="160.2" transform="rotate(-90 106.7 160.2)">input</text>
</g>
<g font-size="1.4" fill="#840000">
<text x="147.3" y="118.8">COMPATIBILITY</text>
<text x="147.3" y="117.6">FOR</text>
<text x="151.2" y="117.6">TFP410</text>
</g>
</svg>
